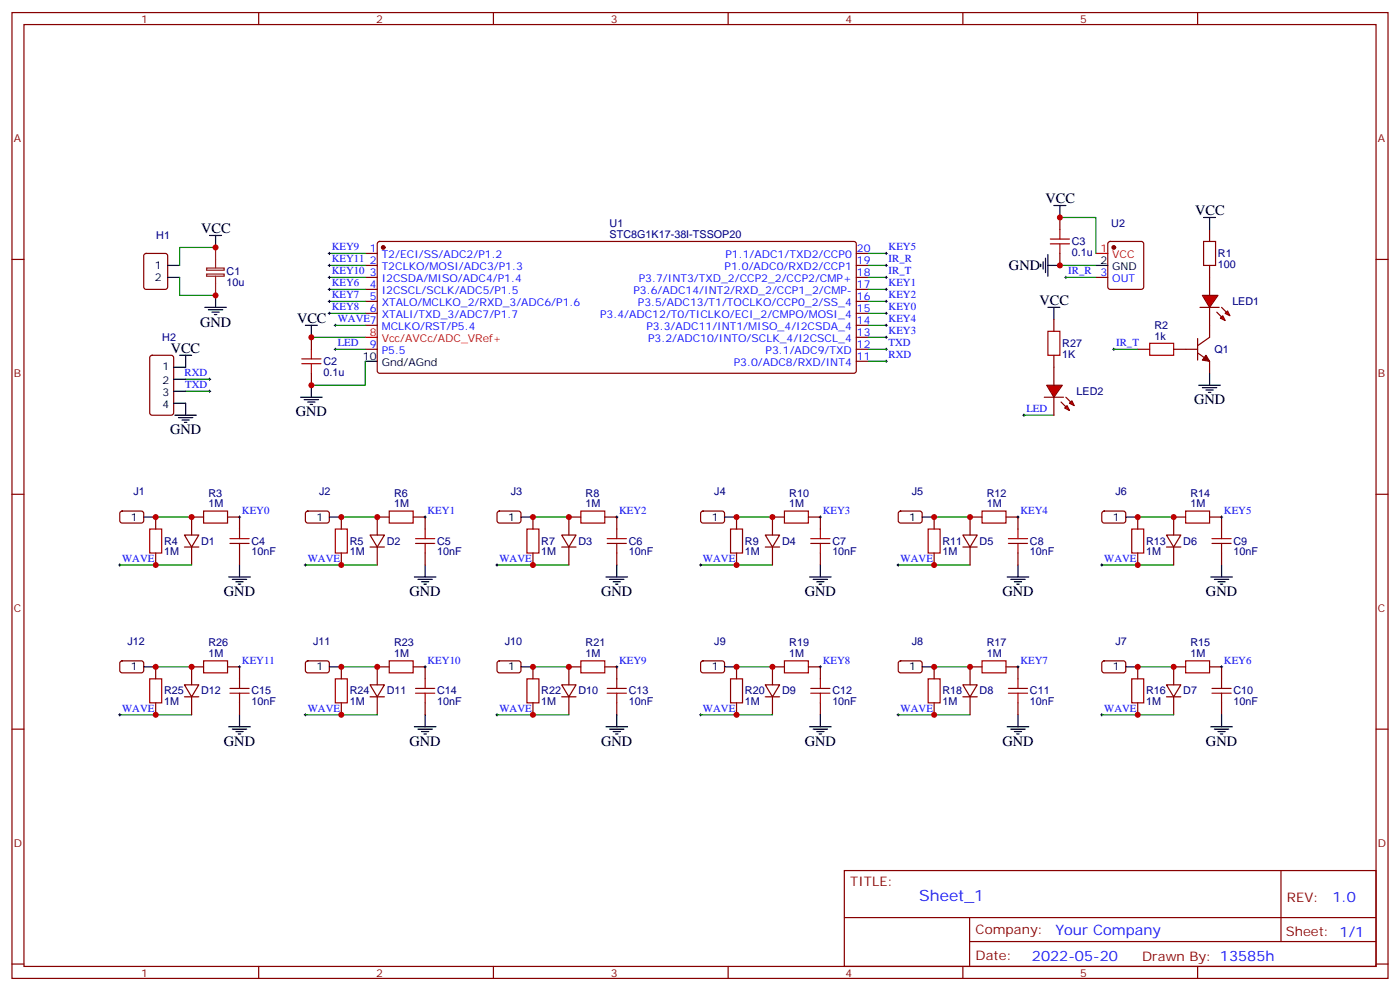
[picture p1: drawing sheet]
<svg xmlns="http://www.w3.org/2000/svg" width="412mm" height="292mm" viewBox="0 0 412 292" stroke-linecap="round" stroke-linejoin="round" font-family="sans-serif">
<g fill="none" stroke="#870000" stroke-width=".35">
<path d="M3.5 3.7h405.4v284.3h-405.4zM7.1 7.2h398.2v277.3h-398.2zM76.2 3.7v3.5M145.3 3.7v3.5M214.5 3.7v3.5M283.6 3.7v3.5M352.8 3.7v3.5M3.5 76.4h3.6M107.6 74.6h3.5M107.6 78.1h3.5M111.4 71.3l.4-.2h140l.4 .7v37.7l-.7 .4-139.9-.1-.5-.6v-37.4zM252.2 74.6h3.6"/>
<path d="M252.2 78.1h3.6M405.3 76.4h3.6M107.6 81.7h3.5M107.6 85.2h3.5M107.6 88.7h3.5M107.6 92.3h3.5M107.6 95.8h3.5M252.2 81.7h3.6M252.2 85.2h3.6M252.2 88.7h3.6M252.2 92.3h3.6M252.2 95.8h3.6"/>
<path d="M252.2 99.3h3.6M107.6 102.8h3.5M252.2 102.8h3.6M252.2 106.4h3.6M3.5 145.5h3.6M405.3 145.5h3.6M3.5 214.7h3.6M405.3 214.7h3.6M248.7 256.3h156.6v28.2h-156.6zM377.3 256.3v20.9M248.7 270.1h156.5M285.6 277.2h119.6"/>
<path d="M285.6 270.1v14.2M3.5 283.8h3.6M76.2 284.5v3.5M145.3 284.5v3.5M214.5 284.5v3.5M283.6 284.5v3.5M352.8 284.5v3.5M405.3 283.8h3.6"/>
</g>
<path d="M107.6 106.4h3.5" fill="none" stroke="#000" stroke-width=".35"/>
<path d="M107.6 99.3h3.5" fill="none" stroke="#f00" stroke-width=".35"/>
<circle cx="112.9" cy="72.8" r=".53" fill="#870000" stroke="#870000" stroke-width=".35"/>
<g fill="#f00" stroke="#870000" stroke-width=".35">
<path d="M354.2 87h4.6l-2.5 3.5z"/>
<path d="M353.5 90.5h5.6z"/>
</g>
<g fill="#870000" stroke="#870000" stroke-width=".35">
<path d="M359.8 90.5l1.4 1.4z"/>
<path d="M358.4 91.9l1.4 1.4z"/>
</g>
<g fill="#f00" stroke="#870000" stroke-width=".35">
<path d="M360.9 92.3l.7-.8 .7 1.5z"/>
<path d="M359.5 93.7l.7-.7 .7 1.4z"/>
</g>
<g fill="none" stroke="#870000" stroke-width=".35">
<path d="M42.6 74.8l.4-.2h5.7l.6 .4 .1 9.5-.5 .6-5.9 .1-.6-.5-.1-9.4zM312.2 64v3.6M312.2 74.6v3.5M326.6 71.3l.4-.2h9.2l.5 .2 .2 .5v12.7l-.2 .5-.5 .2h-9.2l-.5-.2-.2-.5v-12.7zM356.3 67.6v3.5M356.3 78.1v8.9M91.7 99.3v3.5M310.4 94v3.5M322.8 81.7h3.5M352.8 99.7v6.3M356.3 90.5v8.8l-3.5 2.5M44.3 104.8l.5-.2h5.6l.7 .4 .1 16.5-.5 .7h-5.9l-.6-.4-.1-16.5z"/>
<path d="M91.7 109.9v3.5M310.4 104.6v3.5M335.1 102.8h3.6M345.7 102.8h7.1M352.8 103.9l3.5 2.5v3.5M35.5 150.7l.5-.2h5.9l.4 .7v2.4l-.7 .4-5.9-.1-.4-.6v-2.1zM45.9 152.2v3.6M54.3 157.5h4.3l-2.2 3.5zM60 152.2h-3.6v5.3M67 152.2h3.6v3.6M90.2 150.7l.5-.2h5.9l.4 .7-.1 2.4-.6 .4-5.9-.1-.4-.6v-2.1zM100.5 152.2v3.6"/>
<path d="M109 157.5h4.2l-2.1 3.5zM114.7 152.2h-3.6v5.3M121.7 152.2h3.5v3.6M146.6 150.7l.5-.2h5.9l.5 .7-.1 2.4-.6 .4-6-.1-.4-.6v-2.1zM157 152.2v3.6M165.5 157.5h4.2l-2.1 3.5zM171.1 152.2h-3.5v5.3M178.2 152.2h3.5v3.6M206.6 150.7l.5-.2h5.9l.4 .7v2.4l-.7 .4-5.9-.1-.4-.6v-2.1zM217 152.2v3.6M225.4 157.5h4.3l-2.2 3.5zM231.1 152.2h-3.6v5.3"/>
<path d="M238.1 152.2h3.6v3.6M264.8 150.7l.5-.2h5.9l.4 .7v2.4l-.7 .4-5.9-.1-.4-.6v-2.1zM275.2 152.2v3.6M283.6 157.5h4.3l-2.1 3.5zM289.3 152.2h-3.5v5.3M296.3 152.2h3.6v3.6M324.8 150.7l.5-.2h5.9l.4 .7-.1 2.4-.6 .4-5.9-.1-.4-.6v-2.1zM335.1 152.2v3.6M343.6 157.5h4.2l-2.1 3.5zM349.2 152.2h-3.5v5.3M356.3 152.2h3.5v3.6M45.9 162.8v3.5"/>
<path d="M54.3 161h4.3M56.4 161v5.3M70.6 162.8v3.5M100.5 162.8v3.5M109 161h4.2M111.1 161v5.3M125.2 162.8v3.5M157 162.8v3.5M165.5 161h4.2M167.6 161v5.3M181.7 162.8v3.5M217 162.8v3.5"/>
<path d="M225.4 161h4.3M227.5 161v5.3M241.7 162.8v3.5M275.2 162.8v3.5M283.6 161h4.3M285.8 161v5.3M299.9 162.8v3.5M335.1 162.8v3.5M343.6 161h4.2M345.7 161v5.3M359.8 162.8v3.5M35.5 194.8l.5-.2h5.9l.4 .7v2.4l-.7 .4-5.9-.1-.4-.6v-2.1z"/>
<path d="M45.9 196.3v3.5M60 196.3h-3.6v5.3M67 196.3h3.6v3.5M90.2 194.8l.5-.2h5.9l.4 .7-.1 2.4-.6 .4-5.9-.1-.4-.6v-2.1zM100.5 196.3v3.5M114.7 196.3h-3.6v5.3M121.7 196.3h3.5v3.5M146.6 194.8l.5-.2h5.9l.5 .7-.1 2.4-.6 .4-6-.1-.4-.6v-2.1zM157 196.3v3.5M171.1 196.3h-3.5v5.3M178.2 196.3h3.5v3.5M206.6 194.8l.5-.2h5.9l.4 .7v2.4l-.7 .4-5.9-.1-.4-.6v-2.1z"/>
<path d="M217 196.3v3.5M231.1 196.3h-3.6v5.3M238.1 196.3h3.6v3.5M264.8 194.8l.5-.2h5.9l.4 .7v2.4l-.7 .4-5.9-.1-.4-.6v-2.1zM275.2 196.3v3.5M289.3 196.3h-3.5v5.3M296.3 196.3h3.6v3.5M324.8 194.8l.5-.2h5.9l.4 .7-.1 2.4-.6 .4-5.9-.1-.4-.6v-2.1zM335.1 196.3v3.5M349.2 196.3h-3.5v5.3M356.3 196.3h3.5v3.5M45.9 206.9v3.5"/>
<path d="M54.3 201.6h4.3l-2.2 3.5zM54.3 205.1h4.3M56.4 205.1v5.3M70.6 206.9v3.5M100.5 206.9v3.5M109 201.6h4.2l-2.1 3.5zM109 205.1h4.2M111.1 205.1v5.3M125.2 206.9v3.5M157 206.9v3.5M165.5 201.6h4.2l-2.1 3.5zM165.5 205.1h4.2"/>
<path d="M167.6 205.1v5.3M181.7 206.9v3.5M217 206.9v3.5M225.4 201.6h4.3l-2.2 3.5zM225.4 205.1h4.3M227.5 205.1v5.3M241.7 206.9v3.5M275.2 206.9v3.5M283.6 201.6h4.3l-2.1 3.5zM283.6 205.1h4.3M285.8 205.1v5.3M299.9 206.9v3.5"/>
<path d="M335.1 206.9v3.5M343.6 201.6h4.2l-2.1 3.5zM343.6 205.1h4.2M345.7 205.1v5.3M359.8 206.9v3.5"/>
</g>
<g fill="#870000" stroke="#870000" stroke-width=".35">
<path d="M355.2 104.6l1.1 1.8-2.1-.4z"/>
<circle cx="328.1" cy="72.8" r=".53"/>
</g>
<path d="M322.8 74.6h3.5" fill="none" stroke="#f00" stroke-width=".35"/>
<g fill="none" stroke="#000" stroke-width=".35">
<path d="M49.4 78.1h3.5M61.7 69.3h3.6M63.5 69.3v3.5M306.6 77.8v.7M307.3 77.1v2.1M308 76v4.3M308.7 78.1h3.5M308.7 75v6.3M310.4 60.5h3.6M312.2 60.5v3.5M322.8 78.1h3.5M354.5 64h3.6"/>
<path d="M356.3 64v3.6M49.4 81.7h3.5M60.3 90.5h6.4M61.4 91.2h4.2M62.4 91.9h2.2M63.1 92.6h.8M63.5 87v3.5M90 95.8h3.5M91.7 95.8v3.5M308.7 90.5h3.5M310.4 90.5v3.5M51.2 118.7h3.5v3.5"/>
<path d="M51.2 111.7h3.5M51.2 115.2h3.5M52.9 104.6h3.5M54.7 104.6v3.5h-3.5M88.5 116.9h6.4M89.6 117.7h4.2M90.7 118.4h2.1M91.4 119.1h.7M91.7 113.4v3.5M353.1 113.4h6.4M354.2 114.1h4.2M355.2 114.8h2.2"/>
<path d="M356 115.5h.7M356.3 109.9v3.5M51.5 122.2h6.4M52.6 122.9h4.2M53.6 123.6h2.1M54.3 124.4h.7M42.3 152.2h3.6M97 152.2h3.5M153.5 152.2h3.5M213.4 152.2h3.6M271.6 152.2h3.6M331.6 152.2h3.5"/>
<path d="M67.4 169.9h6.3M68.4 170.6h4.3M69.5 171.3h2.1M70.2 172h.7M70.6 166.3v3.6M122.1 169.9h6.3M123.1 170.6h4.3M124.2 171.3h2.1M124.9 172h.7M125.2 166.3v3.6M178.5 169.9h6.4M179.6 170.6h4.2"/>
<path d="M180.6 171.3h2.1M181.3 172h.7M181.7 166.3v3.6M238.5 169.9h6.3M239.5 170.6h4.3M240.6 171.3h2.1M241.3 172h.7M241.7 166.3v3.6M296.7 169.9h6.3M297.7 170.6h4.3M298.8 171.3h2.1M299.5 172h.7"/>
<path d="M299.9 166.3v3.6M356.7 169.9h6.3M357.7 170.6h4.2M358.8 171.3h2.1M359.5 172h.7M359.8 166.3v3.6M42.3 196.3h3.6M97 196.3h3.5M153.5 196.3h3.5M213.4 196.3h3.6M271.6 196.3h3.6M331.6 196.3h3.5"/>
<path d="M67.4 214h6.3M68.4 214.7h4.3M69.5 215.4h2.1M70.2 216.1h.7M70.6 210.4v3.6M122.1 214h6.3M123.1 214.7h4.3M124.2 215.4h2.1M124.9 216.1h.7M125.2 210.4v3.6M178.5 214h6.4M179.6 214.7h4.2"/>
<path d="M180.6 215.4h2.1M181.3 216.1h.7M181.7 210.4v3.6M238.5 214h6.3M239.5 214.7h4.3M240.6 215.4h2.1M241.3 216.1h.7M241.7 210.4v3.6M296.7 214h6.3M297.7 214.7h4.3M298.8 215.4h2.1M299.5 216.1h.7"/>
<path d="M299.9 210.4v3.6M356.7 214h6.3M357.7 214.7h4.2M358.8 215.4h2.1M359.5 216.1h.7M359.8 210.4v3.6"/>
</g>
<g fill="none" stroke="#a10000" stroke-width=".35">
<path d="M309.4 71.8h5.6M309.4 70.4h5.6M312.2 67.6v2.8M312.2 71.8v2.8M354.5 71.1h3.6v7h-3.6zM308.7 97.5h3.5v7.1h-3.5zM88.9 107.1h5.6M88.9 105.7h5.6M91.7 102.8v2.9M91.7 107.1v2.8M338.7 101.1h7v3.5h-7zM44.1 155.8h3.5v7h-3.5z"/>
<path d="M60 150.5h7v3.5h-7zM67.7 160h5.7M67.7 158.6h5.7M70.6 155.8v2.8M70.6 160v2.8M98.8 155.8h3.5v7h-3.5zM114.7 150.5h7v3.5h-7zM122.4 160h5.7M122.4 158.6h5.7M125.2 155.8v2.8M125.2 160v2.8M155.2 155.8h3.5v7h-3.5z"/>
<path d="M171.1 150.5h7.1v3.5h-7.1zM178.9 160h5.6M178.9 158.6h5.6M181.7 155.8v2.8M181.7 160v2.8M215.2 155.8h3.5v7h-3.5zM231.1 150.5h7v3.5h-7zM238.8 160h5.7M238.8 158.6h5.7M241.7 155.8v2.8M241.7 160v2.8M273.4 155.8h3.5v7h-3.5z"/>
<path d="M289.3 150.5h7v3.5h-7zM297 160h5.7M297 158.6h5.7M299.9 155.8v2.8M299.9 160v2.8M333.4 155.8h3.5v7h-3.5zM349.2 150.5h7.1v3.5h-7.1zM357 160h5.7M357 158.6h5.7M359.8 155.8v2.8M359.8 160v2.8M44.1 199.8h3.5v7.1h-3.5z"/>
<path d="M60 194.6h7v3.5h-7zM70.6 199.8v2.9M98.8 199.8h3.5v7.1h-3.5zM114.7 194.6h7v3.5h-7zM125.2 199.8v2.9M155.2 199.8h3.5v7.1h-3.5zM171.1 194.6h7.1v3.5h-7.1zM181.7 199.8v2.9M215.2 199.8h3.5v7.1h-3.5zM231.1 194.6h7v3.5h-7zM241.7 199.8v2.9M273.4 199.8h3.5v7.1h-3.5z"/>
<path d="M289.3 194.6h7v3.5h-7zM299.9 199.8v2.9M333.4 199.8h3.5v7.1h-3.5zM349.2 194.6h7.1v3.5h-7.1zM359.8 199.8v2.9M67.7 204.1h5.7M67.7 202.7h5.7M70.6 204.1v2.8M122.4 204.1h5.7M122.4 202.7h5.7M125.2 204.1v2.8M178.9 204.1h5.6"/>
<path d="M178.9 202.7h5.6M181.7 204.1v2.8M238.8 204.1h5.7M238.8 202.7h5.7M241.7 204.1v2.8M297 204.1h5.7M297 202.7h5.7M299.9 204.1v2.8M357 204.1h5.7M357 202.7h5.7M359.8 204.1v2.8"/>
</g>
<path d="M60.9 78.9h5.1v.7h-5.1zM63.5 72.8v6M60.9 80.7h5.1v.6h-5.1zM63.5 81.3v5.7" fill="none" stroke="#8c2424" stroke-width=".35"/>
<g fill="none" stroke="#008700" stroke-width=".35">
<path d="M63.5 72.8h-10.6v5.3M97 78.1h10.6M97 74.6h10.6M255.8 78.1h5.3M255.8 74.6h5.3M312.2 64h10.6v10.6M312.2 78.1h10.6M52.9 81.7v5.3h10.6M91.7 99.3h15.9M97 81.7h10.6M97 85.2h10.6M97 88.7h10.6"/>
<path d="M97 92.3h10.6M98.8 95.8h8.8M255.8 99.3h5.3M255.8 81.7h5.3M255.8 95.8h5.3M255.8 85.2h5.3M255.8 88.7h5.3M255.8 92.3h5.3M314 81.7h8.8M54.7 111.7h7M54.7 115.2h7M98.8 102.8h8.8"/>
<path d="M107.6 106.4v7h-15.9M255.8 102.8h5.3M255.8 106.4h5.3M328.1 102.8h7M301.6 122.2h8.8M45.9 152.2h10.5M100.5 152.2h10.6M157 152.2h10.6M217 152.2h10.5M275.2 152.2h10.6M335.1 152.2h10.6M35.3 166.3h21.1"/>
<path d="M90 166.3h21.1M146.4 166.3h21.2M206.4 166.3h21.1M264.6 166.3h21.2M324.6 166.3h21.1M45.9 196.3h10.5M100.5 196.3h10.6M157 196.3h10.6M217 196.3h10.5M275.2 196.3h10.6M335.1 196.3h10.6M35.3 210.4h21.1"/>
<path d="M90 210.4h21.1M146.4 210.4h21.2M206.4 210.4h21.1M264.6 210.4h21.2M324.6 210.4h21.1"/>
</g>
<g fill="none" stroke="#000" stroke-width=".29">
<path d="M98.4 95.8h.7M98.8 95.4v.7M313.6 81.7h.7M314 81.3v.7M61.4 111.7h.7M61.4 115.2h.7M61.7 111.3v.7M61.7 114.8v.7M98.4 102.8h.7M98.8 102.5v.7M260.7 106.4h.7M260.7 102.8h.7"/>
<path d="M261.1 102.5v.7M261.1 106v.7M327.7 102.8h.7M328.1 102.5v.7M301.3 122.2h.7M301.6 121.9v.7M70.2 152.2h.7M70.6 151.9v.7M124.9 152.2h.7M125.2 151.9v.7M181.3 152.2h.7M181.7 151.9v.7"/>
<path d="M241.3 152.2h.7M241.7 151.9v.7M299.5 152.2h.7M299.9 151.9v.7M359.5 152.2h.7M359.8 151.9v.7M34.9 166.3h.7M35.3 166v.7M89.6 166.3h.7M90 166v.7M146 166.3h.8M146.4 166v.7"/>
<path d="M206 166.3h.7M206.4 166v.7M264.2 166.3h.7M264.6 166v.7M324.2 166.3h.7M324.6 166v.7M34.9 210.4h.7M35.3 210.1v.7M89.6 210.4h.7M90 210.1v.7M146 210.4h.8M146.4 210.1v.7"/>
<path d="M206 210.4h.7M206.4 210.1v.7M264.2 210.4h.7M264.6 210.1v.7M324.2 210.4h.7M324.6 210.1v.7"/>
</g>
<g fill="#f00" stroke="#870000" stroke-width=".35">
<path d="M308.3 113.4h4.6l-2.5 3.5z"/>
<path d="M307.6 116.9h5.7z"/>
</g>
<g fill="#870000" stroke="#870000" stroke-width=".35">
<path d="M314 116.9l1.4 1.5z"/>
<path d="M312.6 118.4l1.4 1.4z"/>
</g>
<g fill="#f00" stroke="#870000" stroke-width=".35">
<path d="M315 118.7l.7-.7 .7 1.4z"/>
<path d="M313.6 120.1l.7-.7 .7 1.4z"/>
</g>
<path d="M310.4 108.1v5.3M310.4 116.9v5.3" fill="none" stroke="#870000" stroke-width=".35"/>
<g fill="none" stroke="#000" stroke-width=".29">
<path d="M96.7 78.1h.7M96.7 74.6h.7M97 74.3v.7M97 77.8v.7M260.7 78.1h.7M260.7 74.6h.7M261.1 74.3v.7M261.1 77.8v.7M96.7 92.3h.7M96.7 85.2h.7M96.7 88.7h.7M96.7 81.7h.7"/>
<path d="M97 81.3v.7M97 84.8v.7M97 88.4v.7M97 91.9v.7M260.7 92.3h.7M260.7 85.2h.7M260.7 88.7h.7M260.7 99.3h.7M260.7 95.8h.7M260.7 81.7h.7M261.1 81.3v.7M261.1 84.8v.7"/>
<path d="M261.1 88.4v.7M261.1 91.9v.7M261.1 95.4v.7M261.1 99v.7M70.2 196.3h.7M70.6 196v.7M124.9 196.3h.7M125.2 196v.7M181.3 196.3h.7M181.7 196v.7M241.3 196.3h.7M241.7 196v.7"/>
<path d="M299.5 196.3h.7M299.9 196v.7M359.5 196.3h.7M359.8 196v.7"/>
</g>
<g fill="#c00">
<circle cx="63.5" cy="72.8" r=".88"/>
<circle cx="63.5" cy="87" r=".88"/>
<circle cx="312.2" cy="64" r=".88"/>
<circle cx="312.2" cy="78.1" r=".88"/>
<circle cx="91.7" cy="113.4" r=".88"/>
<circle cx="91.7" cy="99.3" r=".88"/>
<circle cx="56.4" cy="152.2" r=".88"/>
<circle cx="45.9" cy="152.2" r=".88"/>
<circle cx="45.9" cy="166.3" r=".88"/>
<circle cx="100.5" cy="166.3" r=".88"/>
<circle cx="100.5" cy="152.2" r=".88"/>
<circle cx="111.1" cy="152.2" r=".88"/>
<circle cx="157" cy="166.3" r=".88"/>
<circle cx="157" cy="152.2" r=".88"/>
<circle cx="167.6" cy="152.2" r=".88"/>
<circle cx="217" cy="166.3" r=".88"/>
<circle cx="217" cy="152.2" r=".88"/>
<circle cx="227.5" cy="152.2" r=".88"/>
<circle cx="275.2" cy="166.3" r=".88"/>
<circle cx="275.2" cy="152.2" r=".88"/>
<circle cx="285.8" cy="152.2" r=".88"/>
<circle cx="335.1" cy="166.3" r=".88"/>
<circle cx="335.1" cy="152.2" r=".88"/>
<circle cx="345.7" cy="152.2" r=".88"/>
<circle cx="345.7" cy="196.3" r=".88"/>
<circle cx="335.1" cy="196.3" r=".88"/>
<circle cx="335.1" cy="210.4" r=".88"/>
<circle cx="285.8" cy="196.3" r=".88"/>
<circle cx="275.2" cy="196.3" r=".88"/>
<circle cx="275.2" cy="210.4" r=".88"/>
<circle cx="227.5" cy="196.3" r=".88"/>
<circle cx="217" cy="196.3" r=".88"/>
<circle cx="217" cy="210.4" r=".88"/>
<circle cx="167.6" cy="196.3" r=".88"/>
<circle cx="157" cy="196.3" r=".88"/>
<circle cx="157" cy="210.4" r=".88"/>
<circle cx="111.1" cy="196.3" r=".88"/>
<circle cx="100.5" cy="196.3" r=".88"/>
<circle cx="100.5" cy="210.4" r=".88"/>
<circle cx="45.9" cy="210.4" r=".88"/>
<circle cx="45.9" cy="196.3" r=".88"/>
<circle cx="56.4" cy="196.3" r=".88"/>
</g>
<text font-size="4.6" fill="#00f" x="270.8" y="265.3">Sheet_1</text>
<g font-size="4.2">
<text x="308" y="59.8">VCC</text>
<text x="352.1" y="63.3">VCC</text>
<text x="59.3" y="68.6">VCC</text>
<text x="297.2" y="79.6">GND</text>
<text x="306.2" y="89.8">VCC</text>
<text x="87.5" y="95.1">VCC</text>
<text x="58.9" y="96.1">GND</text>
<text x="50.3" y="103.9">VCC</text>
<text x="351.7" y="119.1">GND</text>
<text x="87.1" y="122.6">GND</text>
<text x="50.1" y="127.9">GND</text>
<text x="66" y="175.5">GND</text>
<text x="120.6" y="175.5">GND</text>
<text x="177.1" y="175.5">GND</text>
<text x="237.1" y="175.5">GND</text>
<text x="295.3" y="175.5">GND</text>
<text x="355.2" y="175.5">GND</text>
<text x="66" y="219.6">GND</text>
<text x="120.6" y="219.6">GND</text>
<text x="177.1" y="219.6">GND</text>
<text x="237.1" y="219.6">GND</text>
<text x="295.3" y="219.6">GND</text>
<text x="355.2" y="219.6">GND</text>
</g>
<g font-size="4.2" fill="#00f">
<text x="392.5" y="265.6">1.0</text>
<text x="310.9" y="275.1">Your Company</text>
<text x="304" y="282.9">2022-05-20</text>
</g>
<g font-size="3.9" fill="#800">
<text x="250.5" y="260.9">TITLE:</text>
<text x="379.1" y="265.6">REV:</text>
<text x="287.4" y="275.1">Company:</text>
<text x="378.7" y="275.7">Sheet: 1/1</text>
<text x="287.4" y="282.8">Date:</text>
<text x="336.4" y="282.8">Drawn By: 13585h</text>
</g>
<g font-size="3.2" fill="#800">
<text x="41.6" y="6.7">1</text>
<text x="110.8" y="6.7">2</text>
<text x="179.9" y="6.7">3</text>
<text x="249.1" y="6.7">4</text>
<text x="318.2" y="6.7">5</text>
<text x="4.1" y="41.8">A</text>
<text x="405.9" y="41.8">A</text>
<text x="4.1" y="110.9">B</text>
<text x="405.9" y="110.9">B</text>
<text x="4.1" y="180.1">C</text>
<text x="405.9" y="180.1">C</text>
<text x="4.1" y="249.2">D</text>
<text x="405.9" y="249.2">D</text>
<text x="41.6" y="287.5">1</text>
<text x="110.8" y="287.5">2</text>
<text x="179.9" y="287.5">3</text>
<text x="249.1" y="287.5">4</text>
<text x="318.2" y="287.5">5</text>
</g>
<g font-size="3.2" fill="#000080">
<text x="46" y="70.4">H1</text>
<text x="179.6" y="70">STC8G1K17-38I-TSSOP20</text>
<text x="179.6" y="66.9">U1</text>
<text x="327.4" y="67">U2</text>
<text x="315.7" y="75.3">0.1u</text>
<text x="315.7" y="72.1">C3</text>
<text x="358.8" y="75.7">R1</text>
<text x="66.7" y="81">C1</text>
<text x="358.8" y="79">100</text>
<text x="66.7" y="84.3">10u</text>
<text x="363" y="89.9">LED1</text>
<text x="47.8" y="100.4">H2</text>
<text x="340.1" y="100">1k</text>
<text x="340.1" y="96.8">R2</text>
<text x="95.2" y="107.4">C2</text>
<text x="312.9" y="105.4">1K</text>
<text x="312.9" y="102.2">R27</text>
<text x="357.7" y="104">Q1</text>
<text x="95.2" y="110.6">0.1u</text>
<text x="317.1" y="116.3">LED2</text>
<text x="39.3" y="145.7">J1</text>
<text x="61.4" y="149.4">1M</text>
<text x="61.4" y="146.2">R3</text>
<text x="94" y="145.7">J2</text>
<text x="116.1" y="149.4">1M</text>
<text x="116.1" y="146.2">R6</text>
<text x="150.4" y="145.7">J3</text>
<text x="172.5" y="149.4">1M</text>
<text x="172.5" y="146.2">R8</text>
<text x="210.4" y="145.7">J4</text>
<text x="232.5" y="149.4">1M</text>
<text x="232.5" y="146.2">R10</text>
<text x="268.6" y="145.7">J5</text>
<text x="290.7" y="149.4">1M</text>
<text x="290.7" y="146.2">R12</text>
<text x="328.6" y="145.7">J6</text>
<text x="350.7" y="149.4">1M</text>
<text x="350.7" y="146.2">R14</text>
<text x="48.3" y="160.3">R4</text>
<text x="59.3" y="160.3">D1</text>
<text x="74.1" y="160.3">C4</text>
<text x="103" y="160.3">R5</text>
<text x="113.9" y="160.3">D2</text>
<text x="128.8" y="160.3">C5</text>
<text x="159.5" y="160.3">R7</text>
<text x="170.4" y="160.3">D3</text>
<text x="185.2" y="160.3">C6</text>
<text x="219.4" y="160.3">R9</text>
<text x="230.4" y="160.3">D4</text>
<text x="245.2" y="160.3">C7</text>
<text x="277.6" y="160.3">R11</text>
<text x="288.6" y="160.3">D5</text>
<text x="303.4" y="160.3">C8</text>
<text x="337.6" y="160.3">R13</text>
<text x="348.5" y="160.3">D6</text>
<text x="363.4" y="160.3">C9</text>
<text x="48.3" y="163.5">1M</text>
<text x="74.1" y="163.5">10nF</text>
<text x="103" y="163.5">1M</text>
<text x="128.8" y="163.5">10nF</text>
<text x="159.5" y="163.5">1M</text>
<text x="185.2" y="163.5">10nF</text>
<text x="219.4" y="163.5">1M</text>
<text x="245.2" y="163.5">10nF</text>
<text x="277.6" y="163.5">1M</text>
<text x="303.4" y="163.5">10nF</text>
<text x="337.6" y="163.5">1M</text>
<text x="363.4" y="163.5">10nF</text>
<text x="37.5" y="189.8">J12</text>
<text x="61.4" y="190.3">R26</text>
<text x="92.2" y="189.8">J11</text>
<text x="116.1" y="190.3">R23</text>
<text x="148.7" y="189.8">J10</text>
<text x="172.5" y="190.3">R21</text>
<text x="210.4" y="189.8">J9</text>
<text x="232.5" y="190.3">R19</text>
<text x="268.6" y="189.8">J8</text>
<text x="290.7" y="190.3">R17</text>
<text x="328.6" y="189.8">J7</text>
<text x="350.7" y="190.3">R15</text>
<text x="61.4" y="193.5">1M</text>
<text x="116.1" y="193.5">1M</text>
<text x="172.5" y="193.5">1M</text>
<text x="232.5" y="193.5">1M</text>
<text x="290.7" y="193.5">1M</text>
<text x="350.7" y="193.5">1M</text>
<text x="48.3" y="207.6">1M</text>
<text x="48.3" y="204.4">R25</text>
<text x="59.3" y="204.4">D12</text>
<text x="74.1" y="207.6">10nF</text>
<text x="74.1" y="204.4">C15</text>
<text x="103" y="207.6">1M</text>
<text x="103" y="204.4">R24</text>
<text x="113.9" y="204.4">D11</text>
<text x="128.8" y="207.6">10nF</text>
<text x="128.8" y="204.4">C14</text>
<text x="159.5" y="207.6">1M</text>
<text x="159.5" y="204.4">R22</text>
<text x="170.4" y="204.4">D10</text>
<text x="185.2" y="207.6">10nF</text>
<text x="185.2" y="204.4">C13</text>
<text x="219.4" y="207.6">1M</text>
<text x="219.4" y="204.4">R20</text>
<text x="230.4" y="204.4">D9</text>
<text x="245.2" y="207.6">10nF</text>
<text x="245.2" y="204.4">C12</text>
<text x="277.6" y="207.6">1M</text>
<text x="277.6" y="204.4">R18</text>
<text x="288.6" y="204.4">D8</text>
<text x="303.4" y="207.6">10nF</text>
<text x="303.4" y="204.4">C11</text>
<text x="337.6" y="207.6">1M</text>
<text x="337.6" y="204.4">R16</text>
<text x="348.5" y="204.4">D7</text>
<text x="363.4" y="207.6">10nF</text>
<text x="363.4" y="204.4">C10</text>
</g>
<g font-size="3.2" fill="#00f">
<text x="97.7" y="77.3">KEY11</text>
<text x="97.7" y="73.7">KEY9</text>
<text x="108.9" y="77.8">2</text>
<text x="108.9" y="74.3">1</text>
<text x="112.4" y="76">T2/ECI/SS/ADC2/P1.2</text>
<text x="213.7" y="76">P1.1/ADC1/TXD2/CCP0</text>
<text x="252.4" y="74.3">20</text>
<text x="252.4" y="77.8">19</text>
<text x="261.8" y="77.3">IR_R</text>
<text x="261.8" y="73.7">KEY5</text>
<text x="97.7" y="80.8">KEY10</text>
<text x="108.9" y="81.3">3</text>
<text x="112.4" y="83.1">I2CSDA/MISO/ADC4/P1.4</text>
<text x="112.4" y="79.6">T2CLKO/MOSI/ADC3/P1.3</text>
<text x="188.2" y="83.1">P3.7/INT3/TXD_2/CCP2_2/CCP2/CMP+</text>
<text x="213.5" y="79.6">P1.0/ADC0/RXD2/CCP1</text>
<text x="252.4" y="81.3">18</text>
<text x="261.8" y="80.8">IR_T</text>
<text x="314.7" y="80.8">IR_R</text>
<text x="324.1" y="81.3">3</text>
<text x="327.6" y="83.1">OUT</text>
<text x="97.7" y="84.3">KEY6</text>
<text x="97.7" y="87.8">KEY7</text>
<text x="108.9" y="88.4">5</text>
<text x="108.9" y="84.8">4</text>
<text x="112.4" y="86.6">I2CSCL/SCLK/ADC5/P1.5</text>
<text x="186.6" y="86.6">P3.6/ADC14/INT2/RXD_2/CCP1_2/CMP-</text>
<text x="252.4" y="84.8">17</text>
<text x="252.4" y="88.4">16</text>
<text x="261.8" y="84.3">KEY1</text>
<text x="261.8" y="87.8">KEY2</text>
<text x="97.7" y="91.4">KEY8</text>
<text x="99.5" y="94.9">WAVE7</text>
<text x="108.9" y="91.9">6</text>
<text x="112.4" y="93.7">XTALI/TXD_3/ADC7/P1.7</text>
<text x="112.4" y="90.1">XTALO/MCLKO_2/RXD_3/ADC6/P1.6</text>
<text x="176.8" y="93.7">P3.4/ADC12/T0/TICLKO/ECI_2/CMPO/MOSI_4</text>
<text x="187.9" y="90.1">P3.5/ADC13/T1/TOCLKO/CCP0_2/SS_4</text>
<text x="252.4" y="91.9">15</text>
<text x="252.4" y="95.4">14</text>
<text x="261.8" y="91.4">KEY0</text>
<text x="261.8" y="94.9">KEY4</text>
<text x="99.5" y="102">LED</text>
<text x="112.4" y="97.2">MCLKO/RST/P5.4</text>
<text x="190.4" y="97.2">P3.3/ADC11/INT1/MISO_4/I2CSDA_4</text>
<text x="190.9" y="100.7">P3.2/ADC10/INTO/SCLK_4/I2CSCL_4</text>
<text x="252.4" y="99">13</text>
<text x="261.8" y="102">TXD</text>
<text x="261.8" y="98.4">KEY3</text>
<text x="328.8" y="102">IR_T</text>
<text x="108.9" y="102.5">9</text>
<text x="112.4" y="104.2">P5.5</text>
<text x="216.2" y="107.8">P3.0/ADC8/RXD/INT4</text>
<text x="225.5" y="104.2">P3.1/ADC9/TXD</text>
<text x="252.4" y="102.5">12</text>
<text x="252.4" y="106">11</text>
<text x="261.8" y="105.5">RXD</text>
<text x="54.4" y="110.8">RXD</text>
<text x="54.5" y="114.3">TXD</text>
<text x="302.3" y="121.4">LED</text>
<text x="71.3" y="151.3">KEY0</text>
<text x="125.9" y="151.3">KEY1</text>
<text x="182.4" y="151.3">KEY2</text>
<text x="242.4" y="151.3">KEY3</text>
<text x="300.6" y="151.3">KEY4</text>
<text x="360.5" y="151.3">KEY5</text>
<text x="36" y="165.5">WAVE</text>
<text x="90.7" y="165.5">WAVE</text>
<text x="147.1" y="165.5">WAVE</text>
<text x="207.1" y="165.5">WAVE</text>
<text x="265.3" y="165.5">WAVE</text>
<text x="325.3" y="165.5">WAVE</text>
<text x="71.3" y="195.4">KEY11</text>
<text x="125.9" y="195.4">KEY10</text>
<text x="182.4" y="195.4">KEY9</text>
<text x="242.4" y="195.4">KEY8</text>
<text x="300.6" y="195.4">KEY7</text>
<text x="360.5" y="195.4">KEY6</text>
<text x="36" y="209.6">WAVE</text>
<text x="90.7" y="209.6">WAVE</text>
<text x="147.1" y="209.6">WAVE</text>
<text x="207.1" y="209.6">WAVE</text>
<text x="265.3" y="209.6">WAVE</text>
<text x="325.3" y="209.6">WAVE</text>
</g>
<g font-size="3.2" fill="#f00">
<text x="324.1" y="74.3">1</text>
<text x="327.6" y="76">VCC</text>
<text x="108.9" y="99">8</text>
<text x="112.4" y="100.7">Vcc/AVCc/ADC_VRef+</text>
</g>
<g font-size="3.2">
<text x="324.1" y="77.8">2</text>
<text x="45.6" y="79.2">1</text>
<text x="45.6" y="82.7">2</text>
<text x="327.6" y="79.6">GND</text>
<text x="106.9" y="106">10</text>
<text x="112.4" y="107.8">Gnd/AGnd</text>
<text x="47.8" y="108.8">1</text>
<text x="47.8" y="113.1">2</text>
<text x="47.8" y="116.6">3</text>
<text x="47.8" y="120.1">4</text>
<text x="38.6" y="153.3">1</text>
<text x="93.2" y="153.3">1</text>
<text x="149.7" y="153.3">1</text>
<text x="209.6" y="153.3">1</text>
<text x="267.9" y="153.3">1</text>
<text x="327.8" y="153.3">1</text>
<text x="38.6" y="197.4">1</text>
<text x="93.2" y="197.4">1</text>
<text x="149.7" y="197.4">1</text>
<text x="209.6" y="197.4">1</text>
<text x="267.9" y="197.4">1</text>
<text x="327.8" y="197.4">1</text>
</g>
</svg>
